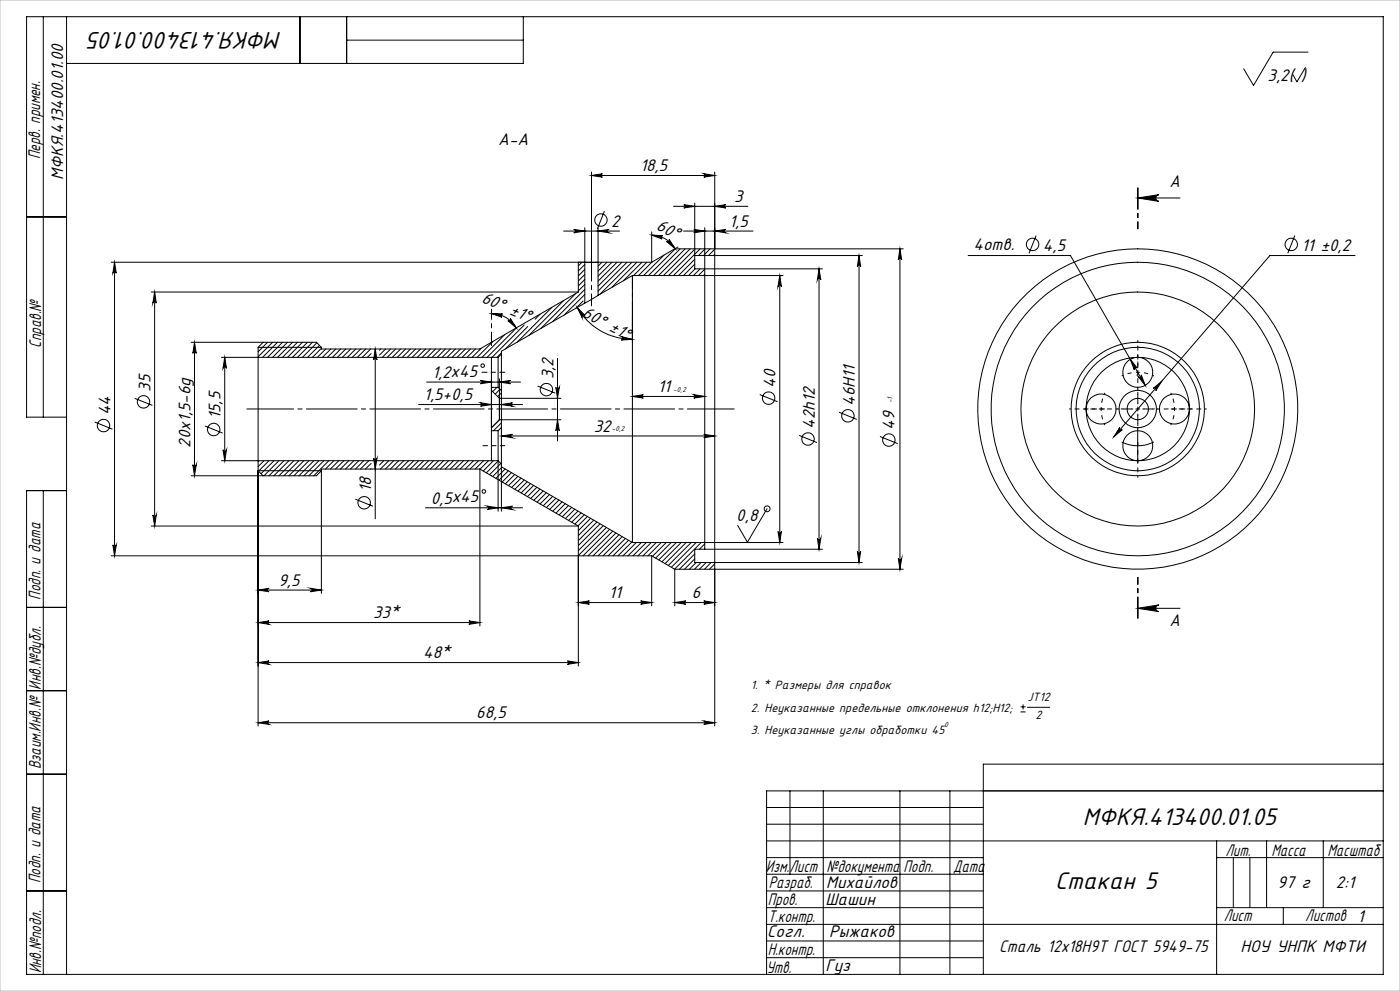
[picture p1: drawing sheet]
<svg xmlns="http://www.w3.org/2000/svg" width="420mm" height="297mm" viewBox="0 0 420 297" stroke-linecap="round" stroke-linejoin="round" font-family="sans-serif">
<g fill="none" stroke="#000" stroke-width=".3">
<path d="M13 5v120M20 5v287M90 5v14M104 12h53M104 5v14M157 5v14h-137M392.4 15.6h-10.4l-5.9 10-3-5M391.6 20.2l-2.5 4.3-1.3-2.1M177.4 52.6l3.3-.5a.51 .51 0 0 0-.4 .5 .51 .51 0 0 0 .4 .5zM177.4 51.6v25M177.4 52.6h37M211.1 52.1l3.3 .5-3.3 .5a.51 .51 0 0 0 .5-.5 .51 .51 0 0 0-.5-.5z"/>
<path d="M214.4 51.6v166M341.3 59.3l6.4-1a1.01 1.01 0 0 0-1 1.1 1.01 1.01 0 0 0 1 1zM341.3 59.3h12.7M8 65h12M33.4 78.6h162.1M34.4 78.6l.5 3.3a.51 .51 0 0 0-.5-.5 .51 .51 0 0 0-.5 .5zM34.4 78.6v88M169.1 69.2h16.7M172.1 68.8l3.3 .4-3.3 .6a.51 .51 0 0 0 .5-.5 .51 .51 0 0 0-.5-.5zM173.5 78.6v8.9M174.6 78.6l-1.1 1.1M175.4 78.6h4"/>
<path d="M175.4 68.3v22.5M175.4 79.3l-1.9 1.9M179.4 69.2l3.3-.4a.51 .51 0 0 0-.5 .5 .51 .51 0 0 0 .5 .5zM179.4 68.3v20.2M180.6 78.6l-1.2 1.2M181.3 63.3l-2.1 5.3M182.1 78.6l-2.7 2.6M183.6 78.6l-4.2 4.2M185.1 78.6l-5.7 5.6M186.6 78.6l-7.2 7.2M188.1 78.6l-8.7 8.6M189.6 78.6l-9.6 9.6"/>
<path d="M191.1 78.6l-7.6 7.6M192.6 78.6l-5.6 5.5M194.1 78.6l-4 4M195.5 70.5l3.3 .1a.5 .5 0 0 0-.5 .4 .5 .5 0 0 0 .3 .6zM195.5 70.5a8.1 8.1 0 0 1 7 4M195.5 69.5v9.1M195.7 78.5l-4.1 4.1M199.2 76.4l-6.1 6.2M200 72.4a.51 .51 0 0 0 .7 0 .51 .51 0 0 0 0-.7l1.8 2.8zM202.1 61.8h22.3M202.4 74.6h68.6M202.4 74.6l-6.9 4"/>
<path d="M202.6 74.6l-8 8M203.4 74l-1 .6M204 74.6l-7.9 8M205.1 69.2h20.8M205.1 61.3l3.3 .5-3.3 .5a.49 .49 0 0 0 .5-.5 .49 .49 0 0 0-.5-.5zM205.6 74.6l-8 8M207 74.6l-8 8M208.1 68.8l3.3 .4-3.3 .6a.51 .51 0 0 0 .5-.5 .51 .51 0 0 0-.5-.5zM208.4 60.9v19.7h38.3M208.4 76.6h50.3M208.4 79.2l-3.4 3.4M208.4 77.7l-4.8 4.9"/>
<path d="M208.6 74.6l-8 8M210 74.6l-8 8M211.4 68.3v96.3M211.5 74.6l-2 2M213 74.6l-2 2M214.4 69.2l3.3-.4a.51 .51 0 0 0-.5 .5 .51 .51 0 0 0 .5 .5zM214.4 61.8l3.3-.5a.49 .49 0 0 0-.5 .5 .49 .49 0 0 0 .5 .5zM214.4 76.2l-.4 .4M214.4 74.7l-1.9 1.9M257.7 76.6l.5 3.3a.49 .49 0 0 0-.5-.5 .49 .49 0 0 0-.5 .5zM257.7 76.6v92M270 74.6l.5 3.3a.51 .51 0 0 0-.5-.5 .51 .51 0 0 0-.5 .5z"/>
<path d="M270 74.6v96M290.4 76.6h30.7l22.5 38.9M310.8 70.6l-2.1 5.3M388.4 70.6l-2.1 5.3M406.5 76.6h-25.5l-46.8 54.3M45.4 87.5h128.1M46.4 87.5l.5 3.3a.51 .51 0 0 0-.5-.4 .51 .51 0 0 0-.5 .4zM46.4 87.5v70.2M147.4 94l3.4 .1a.5 .5 0 0 0-.6 .4 .5 .5 0 0 0 .4 .6zM147.4 94a8.6 8.6 0 0 1 7.5 4.3M152.4 96.1a.49 .49 0 0 0 .6 0 .49 .49 0 0 0 .1-.6l1.8 2.8zM155 98.2l-8.9 8.9"/>
<path d="M157.3 97.4l-9.7 9.7M158.3 97.9l-6.7 6.7M159.4 98.3l-4.2 4.2M162 94.2l-1.5 1.5M165.6 92.1l-6.2 6.1M169.1 90.1l-10.4 10.4M172.7 88l-10.5 10.5M173.2 92.1l2.3 2.4a.52 .52 0 0 0-.7-.1 .52 .52 0 0 0-.2 .7zM173.2 92.1a19.2 19.2 0 0 0 16.5 9.6M173.5 87.5l-26.1 15.1M174.9 90.2l-2 2.1M175.4 90.8l-25 14.5v.8"/>
<path d="M175.4 80.7l-1.9 2M175.4 82.3l-1.9 1.9M175.4 83.7l-1.9 2M175.4 85.3l-1.9 1.9M175.4 86.7l-9.6 9.7M175.4 88.3l-6.1 6.1M179.4 88.5l-4 2.3M189.7 82.6v80M189.7 94.4v8.3M189.7 82.6h45.2M189.7 82.6l-10.3 5.9M208.5 80.6l-1.9 2"/>
<path d="M210 80.6l-2 2M211.4 82.2l-.4 .4M211.4 80.7l-1.9 1.9M233.9 82.6l.5 3.3a.51 .51 0 0 0-.5-.5 .51 .51 0 0 0-.5 .5zM233.9 82.6v80M245.7 80.6l.5 3.3a.51 .51 0 0 0-.5-.5 .51 .51 0 0 0-.5 .5zM245.7 80.6v84M40.4 119.4l5.3 2.1M57.4 102.6h37.5l1.5 1.5M58.3 102.6l.6 3.3a.51 .51 0 0 0-.5-.5 .51 .51 0 0 0-.5 .5zM58.3 102.6v40M66.4 107.1h83"/>
<path d="M67.4 107.1l.5 3.3a.51 .51 0 0 0-.5-.5 .51 .51 0 0 0-.5 .5zM67.4 107.1v31M77.4 104.1v113.5M77.4 104.1h19M78.9 102.6l-1.5 1.5M80.3 102.6l-2.9 2.8M81.8 102.6l-4.4 4.3M83.3 102.6l-4.5 4.5M84.8 102.6l-4.5 4.5M86.3 102.6l-4.5 4.5M87.8 102.6l-4.5 4.5M89.3 102.6l-4.6 4.5"/>
<path d="M90.7 102.6l-4.4 4.5M92.3 102.6l-4.6 4.5M93.7 102.6l-4.4 4.5M95.1 102.7l-4.4 4.4M95.8 103.5l-3.5 3.6M96.4 104.4l-2.7 2.7M97.7 104.6l-2.5 2.5M99.2 104.6l-2.5 2.5M100.7 104.6l-2.5 2.5M102.2 104.6l-2.5 2.5M103.7 104.6l-2.5 2.5M105.2 104.6l-2.5 2.5"/>
<path d="M106.7 104.6l-2.5 2.5M108.2 104.6l-2.5 2.5M109.7 104.6l-2.5 2.5M111.2 104.6l-2.5 2.5M111.3 106l-1.1 1.1M112.6 104.6l.5 3.3a.51 .51 0 0 0-.5-.5 .51 .51 0 0 0-.5 .5zM112.6 104.6v50.9M114.2 104.6l-.4 .3M115.7 104.6l-1.9 1.8M117.2 104.6l-2.5 2.5M118.7 104.6l-2.5 2.5M120.2 104.6l-2.5 2.5"/>
<path d="M121.7 104.6l-2.5 2.5M123.2 104.6l-2.5 2.5M124.7 104.6l-2.5 2.5M126.2 104.6l-2.6 2.5M127.7 104.6l-2.5 2.5M128 114.5h28.2M129.2 104.6l-2.6 2.5M130.7 104.6l-2.5 2.5M132.2 104.6l-2.6 2.5M133.6 104.6l-2.4 2.5M135.1 104.6l-2.5 2.5M136.6 104.6l-2.5 2.5"/>
<path d="M138.1 104.6l-2.5 2.5M139.6 104.6l-2.5 2.5M141.1 104.6l-2.5 2.5M142.6 104.6l-2.5 2.5M144.1 114l3.3 .5-3.3 .5a.49 .49 0 0 0 .5-.5 .49 .49 0 0 0-.5-.5zM144.4 104.4l-2.8 2.7M147.4 107.1v9h2M147.4 102.6v1M147.4 113.5v15.6M147.4 102.6l-3.4 2h-47.6v-.5M147.6 116.1l-.2 .1M147.9 102.3l-4.8 4.8"/>
<path d="M149.1 116.1l-1.3 1.3M149.4 107.1v9M149.4 116.1l1 1M149.8 114.5l3.3-.5a.49 .49 0 0 0-.5 .5 .49 .49 0 0 0 .5 .5zM149.8 119.4v6.4M149.8 119.4l-2.4-2.4v11.2M149.8 113.5v12.3M149.8 119.4h18.5M150 116.7l-1.4 1.4M150.4 106.1v11M150.4 117.1v11M150.4 105.8l-1.3 1.3"/>
<path d="M150.4 119.2l-.1 .2M150.4 117.8l-1.1 1M150.4 106.1l-1 1M151.4 100.3l-6.8 6.8M161.3 115.7l5.3 2.1M166.8 116.1a.51 .51 0 0 0 .5 .5 .51 .51 0 0 0 .5-.5l-.5 3.3zM167.3 107.4v24.7M186.5 100.9l3.2 .8-3.3 .2a.51 .51 0 0 0 .5-.4 .51 .51 0 0 0-.4-.6zM189.7 118.8l3.3-.5a.51 .51 0 0 0-.5 .5 .51 .51 0 0 0 .5 .5zM189.7 118.8h21.7M208.1 118.3l3.3 .5-3.3 .5a.51 .51 0 0 0 .5-.5 .51 .51 0 0 0-.5-.5zM227.9 118.2l5.4 2.2"/>
<path d="M339.1 107.7l2.1 2.6a.51 .51 0 0 0-.7-.2 .51 .51 0 0 0-.2 .7zM341.5 112.9a.52 .52 0 0 0 .7 .1 .52 .52 0 0 0 .2-.6l1.2 3.1zM346 116.4l2.5-2.1-1.8 2.8a.52 .52 0 0 0 0-.7 .52 .52 0 0 0-.7 0zM20 125h-12v-120h407v287h-407v-145h12M28.4 126.5l5.3 2.1M57.9 139.3a.51 .51 0 0 0 .5 .5 .51 .51 0 0 0 .5-.5l-.6 3.3zM61.5 127.7l5.3 2.1M66.4 138.1h83M66.9 134.8a.51 .51 0 0 0 .5 .5 .51 .51 0 0 0 .5-.5l-.5 3.3zM77.7 138.1l-.3 .3M79.2 138.1l-1.8 1.7M80.7 138.1l-3.1 3.1"/>
<path d="M82.2 138.1l-3.9 3.9M83.7 138.1l-4.5 4.5M85.2 138.1l-4.5 4.5M86.7 138.1l-4.5 4.5M88.2 138.1l-4.5 4.5M89.7 138.1l-4.5 4.5M91.2 138.1l-4.5 4.5M92.7 138.1l-4.5 4.5M94.2 138.1l-4.5 4.5M95.7 138.1l-4.5 4.5M97.2 138.1l-4.6 4.5M98.6 138.1l-4.4 4.5"/>
<path d="M100.2 138.1l-2.6 2.5M101.6 138.1l-2.5 2.5M103.2 138.1l-2.6 2.5M104.6 138.1l-2.5 2.5M106.2 138.1l-2.6 2.5M107.6 138.1l-2.5 2.5M109.1 138.1l-2.5 2.5M110.6 138.1l-2.5 2.5M111.3 138.9l-1.7 1.7M112.1 137.3a.51 .51 0 0 0 .5 .5 .51 .51 0 0 0 .5-.5l-.5 3.3zM115.1 138.1l-1.3 1.3M116.6 138.1l-2.5 2.5"/>
<path d="M118.1 138.1l-2.5 2.5M119.6 138.1l-2.5 2.5M121.1 138.1l-2.5 2.5M122.6 138.1l-2.5 2.5M124.1 138.1l-2.5 2.5M125.6 121.2h31.2M125.6 138.1l-2.5 2.5M127.1 138.1l-2.5 2.5M128.6 138.1l-2.5 2.5M130.1 138.1l-2.5 2.5M131.6 138.1l-2.5 2.5M133.1 138.1l-2.5 2.5"/>
<path d="M134.6 138.1l-2.5 2.5M136.1 138.1l-2.5 2.5M137.6 138.1l-2.5 2.5M139.1 138.1l-2.5 2.5M140.5 138.1l-2.5 2.5M142.1 138.1l-2.5 2.5M143.5 138.1l-2.5 2.5M144.1 120.7l3.3 .5-3.3 .5a.51 .51 0 0 0 .5-.5 .51 .51 0 0 0-.5-.5zM145.1 138.1l-2.5 2.5M146.5 138.1l-2.5 2.5M147.4 129.1v9M147.4 129.1h2"/>
<path d="M148 138.1l-3 3.1M149.4 129.1v9M149.4 138.1v15.1M149.4 138.1l1 1M149.5 138.1l-3.6 3.6M149.8 125.8h18.5M149.9 125.8l-2.5 2.4M150.2 138.9l-3.3 3.4M150.4 121.2l3.3-.5a.51 .51 0 0 0-.5 .5 .51 .51 0 0 0 .5 .5zM150.4 130.7l3.3-.5a.51 .51 0 0 0-.5 .5 .51 .51 0 0 0 .5 .5zM150.4 128.1v11M150.4 139.1v14.1"/>
<path d="M150.4 130.7h64M150.4 126.7l-2.3 2.4M150.4 139.9l39.3 22.7M150.4 128.1l-1 1M167.3 125.8l.5 3.3a.51 .51 0 0 0-.5-.5 .51 .51 0 0 0-.5 .5zM211.1 130.2l3.3 .5-3.3 .5a.51 .51 0 0 0 .5-.5 .51 .51 0 0 0-.5-.5zM239.7 130.5l5.4 2.1M251.7 123.5l5.3 2.2M264 130.8l5.3 2.2M335.9 128.1a.51 .51 0 0 0 .1 .7 .51 .51 0 0 0 .7 0l-2.5 2.1zM336.5 132.5a10.8 10.8 0 0 0 9.6 0M341.3 128.6v10"/>
<path d="M13 147v145M45.4 157.7h128.1M45.9 154.3a.51 .51 0 0 0 .5 .5 .51 .51 0 0 0 .5-.5l-.5 3.4zM57.4 142.6h37.5l1.5-1.5h-19l1.5 1.5M106.6 149.6l5.3 2.1M111.3 140.4l-.2 .2M127.6 152.2h29.2M144 140.6h-47.6v37.2M144 140.6v47M144 140.6l29.5 17.1M146.1 151.7l3.3 .5-3.3 .5a.51 .51 0 0 0 .5-.5 .51 .51 0 0 0-.5-.5zM150.4 152.2l3.3-.5a.51 .51 0 0 0-.5 .5 .51 .51 0 0 0 .5 .5z"/>
<path d="M150.6 140l-2.8 2.8M151.6 140.5l-2.8 2.9M152.5 141.1l-2.8 2.8M153.5 141.6l-2.8 2.9M154.4 142.2l-2.8 2.8M155.4 142.8l-2.9 2.8M156.3 143.3l-2.8 2.8M157.3 143.9l-2.9 2.7M158.2 144.4l-2.8 2.8M159.1 145l-2.7 2.7M160.1 145.5l-2.8 2.8M161 146l-2.7 2.8"/>
<path d="M162 146.6l-2.8 2.8M162.9 147.1l-2.7 2.8M163.9 147.7l-2.8 2.8M164.9 148.2l-2.9 2.8M165.8 148.8l-2.8 2.8M166.8 149.3l-2.9 2.8M167.7 149.9l-2.8 2.8M168.6 150.4l-2.8 2.8M169.6 151l-2.8 2.8M170.5 151.5l-2.8 2.8M171.5 152.1l-2.8 2.8M172.4 152.6l-2.7 2.8"/>
<path d="M173.4 153.2l-2.8 2.8M173.5 157.7v41.9M174.3 153.7l-2.8 2.8M175.3 154.3l-2.8 2.8M176.2 154.8l-2.8 2.8M177.2 155.4l-3.7 3.6M178.1 155.9l-4.6 4.6M179.1 156.5l-5.6 5.5M180 157l-6.5 6.5M181 157.5l-7.5 7.5M181.9 158.1l-8.4 8.4M182.9 158.6l-8 8"/>
<path d="M183.8 159.2l-7.4 7.4M184.8 159.7l-6.9 6.9M230.1 152.5l-5.9 10-2.9-5M233.4 159.3a.51 .51 0 0 0 .5 .5 .51 .51 0 0 0 .5-.5l-.5 3.3zM33.4 166.6h162.1M33.9 163.3a.51 .51 0 0 0 .5 .5 .51 .51 0 0 0 .5-.5l-.5 3.3zM77.4 176.8l3.3-.5a.51 .51 0 0 0-.5 .5 .51 .51 0 0 0 .5 .5zM77.4 176.8h19M93.1 176.3l3.3 .5-3.3 .5a.51 .51 0 0 0 .5-.5 .51 .51 0 0 0-.5-.5zM185.7 160.3l-6.3 6.3M186.7 160.8l-5.8 5.8M187.6 161.4l-5.2 5.2"/>
<path d="M188.6 161.9l-4.7 4.7M189.5 162.5l-4.1 4.1M189.7 162.6h45.2M190.9 162.6l-4 4M192.4 162.6l-4 4M193.9 162.6l-4 4M195.4 162.6l-4 4M195.5 166.6v15M195.5 166.6l6.9 4M196.9 162.6l-4 4M198.4 162.6l-4 4M199.9 162.6l-4.1 4.1"/>
<path d="M201.4 162.6l-4.7 4.7M202.4 170.6v11M202.4 170.6h68.6M202.9 162.6l-5.3 5.2M204.4 162.6l-5.8 5.8M205.8 162.6l-6.3 6.3M207.4 162.6l-6.9 6.9M208.4 166l-4.6 4.6M208.4 167.5l-3 3.1M208.8 162.6l-7.4 7.4M208.8 168.6l-2 2M210.3 168.6l-1.9 2"/>
<path d="M210.4 162.6l-8 8M211.4 163l-1.6 1.6M211.4 164.5l-.1 .1M211.8 168.6l-2 2M213.3 168.6l-2 2M214.4 169l-1.6 1.6M214.4 170.5l-.1 .1M245.2 161.3a.51 .51 0 0 0 .5 .5 .51 .51 0 0 0 .5-.5l-.5 3.3zM246.7 164.6h-38.3v4h50.3M257.2 165.3a.49 .49 0 0 0 .5 .5 .49 .49 0 0 0 .5-.5l-.5 3.3zM269.5 167.3a.51 .51 0 0 0 .5 .4 .51 .51 0 0 0 .5-.4l-.5 3.3zM8 182h12"/>
<path d="M77.4 198.6l3.3-.5a.51 .51 0 0 0-.5 .5 .51 .51 0 0 0 .5 .5zM77.4 186.6l3.3-.5a.51 .51 0 0 0-.5 .5 .51 .51 0 0 0 .5 .5zM77.4 198.6h96.1M77.4 186.6h66.6M140.7 186.1l3.3 .5-3.3 .5a.51 .51 0 0 0 .5-.5 .51 .51 0 0 0-.5-.5zM170.2 198.1l3.3 .5-3.3 .5a.51 .51 0 0 0 .5-.5 .51 .51 0 0 0-.5-.5zM173.5 180.6l3.3-.5a.49 .49 0 0 0-.5 .5 .49 .49 0 0 0 .5 .5zM173.5 180.6h22M192.2 180.1l3.3 .5-3.3 .5a.49 .49 0 0 0 .5-.5 .49 .49 0 0 0-.5-.5zM202.4 180.6l3.3-.5a.49 .49 0 0 0-.5 .5 .49 .49 0 0 0 .5 .5zM202.4 180.6h12M211.1 180.1l3.3 .5-3.3 .5a.49 .49 0 0 0 .5-.5 .49 .49 0 0 0-.5-.5z"/>
<path d="M341.3 182.3l6.4-1a1.01 1.01 0 0 0-1 1 1.01 1.01 0 0 0 1 1zM341.3 182.3h12.7M8 207h12M77.4 216.6l3.3-.5a.51 .51 0 0 0-.5 .5 .51 .51 0 0 0 .5 .5zM77.4 216.6h137M211.1 216.1l3.3 .5-3.3 .5a.51 .51 0 0 0 .5-.5 .51 .51 0 0 0-.5-.5zM306.1 213.4h1.6M306.1 211.8h1.6M306.9 211.1v1.5M308.2 212h6.7M8 232h12M237 237v25"/>
<path d="M247 237v55M270 237v55M285 237v55M415 237h-185v55M415 229h-120v63M230 252h185M230 247h65M230 242h65M230 257h65M365 252v40M365 257h50M370 257v15"/>
<path d="M375 257v15M380 252v20M397 252v20M8 267h12M230 277h185M230 272h65M230 267h65M230 262h65M365 272h50M385 272v5M230 287h65M230 282h65"/>
<circle cx="180.3" cy="65.9" r="1.87"/>
<circle cx="309.8" cy="73.3" r="1.86"/>
<circle cx="387.4" cy="73.3" r="1.87"/>
<circle cx="144.8" cy="109.6" r=".54"/>
<circle cx="163.9" cy="116.8" r="1.88"/>
<circle cx="230.6" cy="119.3" r="1.86"/>
<circle cx="341.3" cy="111.6" r="4.5"/>
<circle cx="31.1" cy="127.5" r="1.86"/>
<circle cx="43.1" cy="120.4" r="1.86"/>
<circle cx="64.1" cy="128.7" r="1.87"/>
<circle cx="242.4" cy="131.6" r="1.87"/>
<circle cx="254.4" cy="124.6" r="1.86"/>
<circle cx="266.7" cy="131.9" r="1.87"/>
<circle cx="330.3" cy="122.6" r="4.5"/>
<circle cx="341.3" cy="122.6" r="20"/>
<circle cx="341.3" cy="122.6" r="15.5"/>
<circle cx="341.3" cy="122.6" r="44"/>
<circle cx="341.3" cy="122.6" r="5.6"/>
<circle cx="341.3" cy="133.6" r="4.5"/>
<circle cx="341.3" cy="122.6" r="35.1"/>
<circle cx="341.3" cy="122.6" r="48"/>
<circle cx="341.3" cy="122.6" r="3.2"/>
<circle cx="341.4" cy="122.6" r="18.5"/>
<circle cx="352.3" cy="122.6" r="4.5"/>
<circle cx="109.3" cy="150.7" r="1.88"/>
<circle cx="145.2" cy="147.3" r=".54"/>
<circle cx="230.1" cy="152.5" r=".87"/>
</g>
<path d="M341.3 111.6l-2.4 .3-2.4 .8M341.3 111.6l2.5 .3 2.4 .8M330.3 122.6l.3 2.4 .9 2.4M330.3 122.6l.3-2.5 .9-2.4M352.3 122.6l-.2-2.5-.9-2.4M352.3 122.6l-.2 2.4-.9 2.4" fill="none" stroke="#000" stroke-width=".3" stroke-dasharray="15.2 1.3 1.3 1.3" stroke-dashoffset="14.6" stroke-linecap="butt"/>
<path d="M341.3 106.6v-4.5M341.3 116.6v4.5M325.3 122.6h-4.5M335.3 122.6h4.5M341.3 138.6v4.5M341.3 128.6v-4.5M347.3 122.6h-4.5M357.3 122.6h4.6" fill="none" stroke="#000" stroke-width=".3" stroke-dasharray="15.2 1.3 1.3 1.3" stroke-dashoffset="14.9"/>
<path d="M341.3 111.6v-5M341.3 111.6v5M330.3 122.6h-5M330.3 122.6h5M341.3 122.6v-5M341.3 122.6h-5M341.3 122.6v5M341.3 122.6h5M352.3 122.6h5M352.3 122.6h-5" fill="none" stroke="#000" stroke-width=".3" stroke-dasharray="15.2 1.3 1.3 1.3" stroke-dashoffset="14.6"/>
<path d="M341.3 112.6v-6M331.3 122.6h-6M341.3 132.6v6M351.3 122.6h6" fill="none" stroke="#000" stroke-width=".3" stroke-dasharray="15.2 1.3 1.3 1.3" stroke-dashoffset="14.1"/>
<path d="M341.3 56.3v12.3M341.4 56.3v12.3M341.3 185.3v-12.3M341.4 185.3v-12.3" fill="none" stroke="#000" stroke-width=".3" stroke-dasharray="6.3 1.3 1.3 1.3"/>
<path d="M151.4 111.6h-6.8" fill="none" stroke="#000" stroke-width=".3" stroke-dasharray="15.2 1.3 1.3 1.3" stroke-dashoffset="13.7"/>
<path d="M151.4 133.6h-6.5" fill="none" stroke="#000" stroke-width=".3" stroke-dasharray="15.2 1.3 1.3 1.3" stroke-dashoffset="13.9"/>
<path d="M74 122.6h146.3" fill="none" stroke="#000" stroke-width=".3" stroke-dasharray="15.2 1.3 1.3 1.3" stroke-dashoffset="1.2"/>
<path d="M177.4 76.6v15.1" fill="none" stroke="#000" stroke-width=".3" stroke-dasharray="15.2 1.3 1.3 1.3" stroke-dashoffset="7.5"/>
<path d="M189.7 82.6v11.8" fill="none" stroke="#000" stroke-width=".3" stroke-dasharray="15.2 1.3 1.3 1.3" stroke-dashoffset="11.2"/>
<path d="M147.4 102.6v-9.9" fill="none" stroke="#000" stroke-width=".3" stroke-dasharray="15.2 1.3 1.3 1.3" stroke-dashoffset="12.2"/>
<path d="M0 0h420v297h-420z" fill="none" stroke="#c0c0c0" stroke-width=".3"/>
<g fill="#000">
<path d="M177.4 52.6l3.3-.5a.51 .51 0 0 0-.4 .5 .51 .51 0 0 0 .4 .5zM211.1 52.1l3.3 .5-3.3 .5a.51 .51 0 0 0 .5-.5 .51 .51 0 0 0-.5-.5z"/>
<path d="M341.3 59.3l6.4-1a1.01 1.01 0 0 0-1 1.1 1.01 1.01 0 0 0 1 1zM341.3 182.3l6.4-1a1.01 1.01 0 0 0-1 1 1.01 1.01 0 0 0 1 1z"/>
<path d="M179.4 69.2l3.3-.4a.51 .51 0 0 0-.5 .5 .51 .51 0 0 0 .5 .5zM172.1 68.8l3.3 .4-3.3 .6a.51 .51 0 0 0 .5-.5 .51 .51 0 0 0-.5-.5z"/>
<path d="M200 72.4a.51 .51 0 0 0 .7 0 .51 .51 0 0 0 0-.7l1.8 2.8zM195.5 70.5l3.3 .1a.5 .5 0 0 0-.5 .4 .5 .5 0 0 0 .3 .6z"/>
<path d="M214.4 69.2l3.3-.4a.51 .51 0 0 0-.5 .5 .51 .51 0 0 0 .5 .5zM208.1 68.8l3.3 .4-3.3 .6a.51 .51 0 0 0 .5-.5 .51 .51 0 0 0-.5-.5zM214.4 61.8l3.3-.5a.49 .49 0 0 0-.5 .5 .49 .49 0 0 0 .5 .5zM205.1 61.3l3.3 .5-3.3 .5a.49 .49 0 0 0 .5-.5 .49 .49 0 0 0-.5-.5zM150.4 152.2l3.3-.5a.51 .51 0 0 0-.5 .5 .51 .51 0 0 0 .5 .5zM146.1 151.7l3.3 .5-3.3 .5a.51 .51 0 0 0 .5-.5 .51 .51 0 0 0-.5-.5zM149.8 114.5l3.3-.5a.49 .49 0 0 0-.5 .5 .49 .49 0 0 0 .5 .5zM144.1 114l3.3 .5-3.3 .5a.49 .49 0 0 0 .5-.5 .49 .49 0 0 0-.5-.5zM170.2 198.1l3.3 .5-3.3 .5a.51 .51 0 0 0 .5-.5 .51 .51 0 0 0-.5-.5zM77.4 198.6l3.3-.5a.51 .51 0 0 0-.5 .5 .51 .51 0 0 0 .5 .5zM211.1 216.1l3.3 .5-3.3 .5a.51 .51 0 0 0 .5-.5 .51 .51 0 0 0-.5-.5zM77.4 216.6l3.3-.5a.51 .51 0 0 0-.5 .5 .51 .51 0 0 0 .5 .5zM93.1 176.3l3.3 .5-3.3 .5a.51 .51 0 0 0 .5-.5 .51 .51 0 0 0-.5-.5zM77.4 176.8l3.3-.5a.51 .51 0 0 0-.5 .5 .51 .51 0 0 0 .5 .5zM150.4 121.2l3.3-.5a.51 .51 0 0 0-.5 .5 .51 .51 0 0 0 .5 .5zM144.1 120.7l3.3 .5-3.3 .5a.51 .51 0 0 0 .5-.5 .51 .51 0 0 0-.5-.5z"/>
<path d="M270 74.6l.5 3.3a.51 .51 0 0 0-.5-.5 .51 .51 0 0 0-.5 .5zM269.5 167.3a.51 .51 0 0 0 .5 .4 .51 .51 0 0 0 .5-.4l-.5 3.3zM257.7 76.6l.5 3.3a.49 .49 0 0 0-.5-.5 .49 .49 0 0 0-.5 .5zM257.2 165.3a.49 .49 0 0 0 .5 .5 .49 .49 0 0 0 .5-.5l-.5 3.3zM245.7 80.6l.5 3.3a.51 .51 0 0 0-.5-.5 .51 .51 0 0 0-.5 .5zM245.2 161.3a.51 .51 0 0 0 .5 .5 .51 .51 0 0 0 .5-.5l-.5 3.3zM233.9 82.6l.5 3.3a.51 .51 0 0 0-.5-.5 .51 .51 0 0 0-.5 .5zM233.4 159.3a.51 .51 0 0 0 .5 .5 .51 .51 0 0 0 .5-.5l-.5 3.3zM34.4 78.6l.5 3.3a.51 .51 0 0 0-.5-.5 .51 .51 0 0 0-.5 .5zM33.9 163.3a.51 .51 0 0 0 .5 .5 .51 .51 0 0 0 .5-.5l-.5 3.3zM46.4 87.5l.5 3.3a.51 .51 0 0 0-.5-.4 .51 .51 0 0 0-.5 .4zM45.9 154.3a.51 .51 0 0 0 .5 .5 .51 .51 0 0 0 .5-.5l-.5 3.4zM67.4 107.1l.5 3.3a.51 .51 0 0 0-.5-.5 .51 .51 0 0 0-.5 .5zM66.9 134.8a.51 .51 0 0 0 .5 .5 .51 .51 0 0 0 .5-.5l-.5 3.3zM112.6 104.6l.5 3.3a.51 .51 0 0 0-.5-.5 .51 .51 0 0 0-.5 .5zM112.1 137.3a.51 .51 0 0 0 .5 .5 .51 .51 0 0 0 .5-.5l-.5 3.3z"/>
<path d="M152.4 96.1a.49 .49 0 0 0 .6 0 .49 .49 0 0 0 .1-.6l1.8 2.8zM147.4 94l3.4 .1a.5 .5 0 0 0-.6 .4 .5 .5 0 0 0 .4 .6z"/>
<path d="M173.2 92.1l2.3 2.4a.52 .52 0 0 0-.7-.1 .52 .52 0 0 0-.2 .7zM186.5 100.9l3.2 .8-3.3 .2a.51 .51 0 0 0 .5-.4 .51 .51 0 0 0-.4-.6z"/>
<path d="M58.3 102.6l.6 3.3a.51 .51 0 0 0-.5-.5 .51 .51 0 0 0-.5 .5zM57.9 139.3a.51 .51 0 0 0 .5 .5 .51 .51 0 0 0 .5-.5l-.6 3.3z"/>
<path d="M166.8 116.1a.51 .51 0 0 0 .5 .5 .51 .51 0 0 0 .5-.5l-.5 3.3zM167.3 125.8l.5 3.3a.51 .51 0 0 0-.5-.5 .51 .51 0 0 0-.5 .5z"/>
<path d="M335.9 128.1l-1.7 2.8 2.5-2.1a.51 .51 0 0 1-.7 0 .51 .51 0 0 1-.1-.7zM346 116.4a.51 .51 0 0 1 .7 0 .51 .51 0 0 1 0 .7l1.8-2.8zM341.5 112.9l2.1 2.6-1.2-3.1a.52 .52 0 0 1-.2 .6 .52 .52 0 0 1-.7-.1zM339.1 107.7l1.2 3.1a.51 .51 0 0 1 .2-.7 .51 .51 0 0 1 .7 .2zM189.7 118.8l3.3-.5a.51 .51 0 0 0-.5 .5 .51 .51 0 0 0 .5 .5zM208.1 118.3l3.3 .5-3.3 .5a.51 .51 0 0 0 .5-.5 .51 .51 0 0 0-.5-.5zM202.4 180.6l3.3-.5a.49 .49 0 0 0-.5 .5 .49 .49 0 0 0 .5 .5zM211.1 180.1l3.3 .5-3.3 .5a.49 .49 0 0 0 .5-.5 .49 .49 0 0 0-.5-.5zM150.4 130.7l3.3-.5a.51 .51 0 0 0-.5 .5 .51 .51 0 0 0 .5 .5zM211.1 130.2l3.3 .5-3.3 .5a.51 .51 0 0 0 .5-.5 .51 .51 0 0 0-.5-.5zM77.4 186.6l3.3-.5a.51 .51 0 0 0-.5 .5 .51 .51 0 0 0 .5 .5zM140.7 186.1l3.3 .5-3.3 .5a.51 .51 0 0 0 .5-.5 .51 .51 0 0 0-.5-.5z"/>
<path d="M173.5 180.6l3.3-.5a.49 .49 0 0 0-.5 .5 .49 .49 0 0 0 .5 .5zM192.2 180.1l3.3 .5-3.3 .5a.49 .49 0 0 0 .5-.5 .49 .49 0 0 0-.5-.5z"/>
</g>
<g font-size="8">
<text x="84.6" y="9.7" transform="rotate(-180 84.6 9.7)">МФКЯ.413400.01.05</text>
<text x="324.9" y="247.2">МФКЯ.413400.01.05</text>
<text x="316.6" y="266.3">Стакан 5</text>
</g>
<g font-size="5.6">
<text x="380.3" y="24.3">3,2( )</text>
<text x="12" y="47.7" transform="rotate(-90 12 47.7)">Перв. примен.</text>
<text x="149.5" y="43.6">А-А</text>
<text x="18.9" y="53.9" transform="rotate(-90 18.9 53.9)">МФКЯ.413400.01.00</text>
<text x="192" y="51.3">18,5</text>
<text x="350.8" y="56">A</text>
<text x="220.3" y="60.6">3</text>
<text x="183.4" y="68">2</text>
<text x="196.6" y="68.6" transform="rotate(27 196.6 68.6)">60°</text>
<text x="218.7" y="68">1,5</text>
<text x="292.1" y="75">4отв.</text>
<text x="312.9" y="75.3">4,5</text>
<text x="390.5" y="75.3">11 ±0,2</text>
<text x="144.2" y="90.5" transform="rotate(23 144.2 90.5)">60° ±1°</text>
<text x="174.5" y="94.6" transform="rotate(28 174.5 94.6)">60° ±1°</text>
<text x="12.4" y="104.2" transform="rotate(-90 12.4 104.2)">Справ.№</text>
<text x="129.6" y="113.2">1,2x45</text>
<text x="166" y="113.7" transform="rotate(-90 166 113.7)">3,2</text>
<text x="45.1" y="117.4" transform="rotate(-90 45.1 117.4)">35</text>
<text x="127.2" y="120">1,5+0,5</text>
<text x="197.4" y="117.5">11</text>
<text x="232.7" y="116.2" transform="rotate(-90 232.7 116.2)">40</text>
<text x="33.1" y="124.5" transform="rotate(-90 33.1 124.5)">44</text>
<text x="66.2" y="125.6" transform="rotate(-90 66.2 125.6)">15,5</text>
<text x="256.5" y="121.5" transform="rotate(-90 256.5 121.5)">46H11</text>
<text x="178.1" y="129.4">32</text>
<text x="244.5" y="128.5" transform="rotate(-90 244.5 128.5)">42h12</text>
<text x="268.4" y="128.8" transform="rotate(-90 268.4 128.8)">49</text>
<text x="57.1" y="134.2" transform="rotate(-90 57.1 134.2)">20x1,5-6g</text>
<text x="111.3" y="147.6" transform="rotate(-90 111.3 147.6)">18</text>
<text x="129.3" y="150.9">0,5х45</text>
<text x="220.9" y="156.2">0,8</text>
<text x="12.2" y="179.8" transform="rotate(-90 12.2 179.8)">Подп. и дата</text>
<text x="83.6" y="175.6">9,5</text>
<text x="182.6" y="179.3">11</text>
<text x="207.5" y="179.3">6</text>
<text x="111.9" y="185.3">33*</text>
<text x="350.8" y="187.8">A</text>
<text x="126.9" y="197.3">48*</text>
<text x="12.2" y="206.7" transform="rotate(-90 12.2 206.7)">Инв.№дубл.</text>
<text x="142.9" y="215.3">68,5</text>
<text x="12.3" y="230.5" transform="rotate(-90 12.3 230.5)">Взаим.Инв.№</text>
<text x="367.7" y="256.7">Лит.</text>
<text x="381.4" y="256.7">Масса</text>
<text x="398.2" y="256.7">Масштаб</text>
<text x="229.7" y="261.3">Изм.Лист</text>
<text x="247.9" y="261.3">№документа</text>
<text x="271.1" y="261.3">Подп.</text>
<text x="285.9" y="261.3">Дата</text>
<text x="12.1" y="264.7" transform="rotate(-90 12.1 264.7)">Подп. и дата</text>
<text x="230.7" y="266.2">Разраб.</text>
<text x="247.9" y="266">Михайлов</text>
<text x="383.2" y="266.2">97 г</text>
<text x="400.8" y="266.2">2:1</text>
<text x="230.3" y="271.3">Пров.</text>
<text x="247.6" y="271.2">Шашин</text>
<text x="230.2" y="280.8">Согл.</text>
<text x="230.3" y="276.4">Т.контр.</text>
<text x="248.8" y="280.8">Рыжаков</text>
<text x="367.1" y="276.2">Лист</text>
<text x="391.6" y="276.2">Листов 1</text>
<text x="230.3" y="286.4">Н.контр.</text>
<text x="299.8" y="285.2">Сталь 12х18H9T ГОСТ 5949-75</text>
<text x="372.1" y="285.2">НОУ УНПК МФТИ</text>
<text x="12.3" y="291.7" transform="rotate(-90 12.3 291.7)">Инв.№подл.</text>
<text x="229.9" y="291.5">Утв.</text>
<text x="247.6" y="291">Гуз</text>
</g>
<g font-size="4">
<text x="225.2" y="206.6">1. * Размеры для справок</text>
<text x="225.2" y="213.3">2. Неуказанные предельные отклонения h12;H12;</text>
<text x="308.2" y="210.1">JT12</text>
<text x="310.7" y="215.6">2</text>
<text x="225.2" y="220">3. Неуказанные углы обработки 45</text>
</g>
<g font-size="2.4">
<text x="202" y="117.6">-0,2</text>
<text x="267.7" y="120.9" transform="rotate(-90 267.7 120.9)">-1</text>
<text x="183.5" y="129.3">-0,2</text>
<text x="283.4" y="218">0</text>
</g>
</svg>
